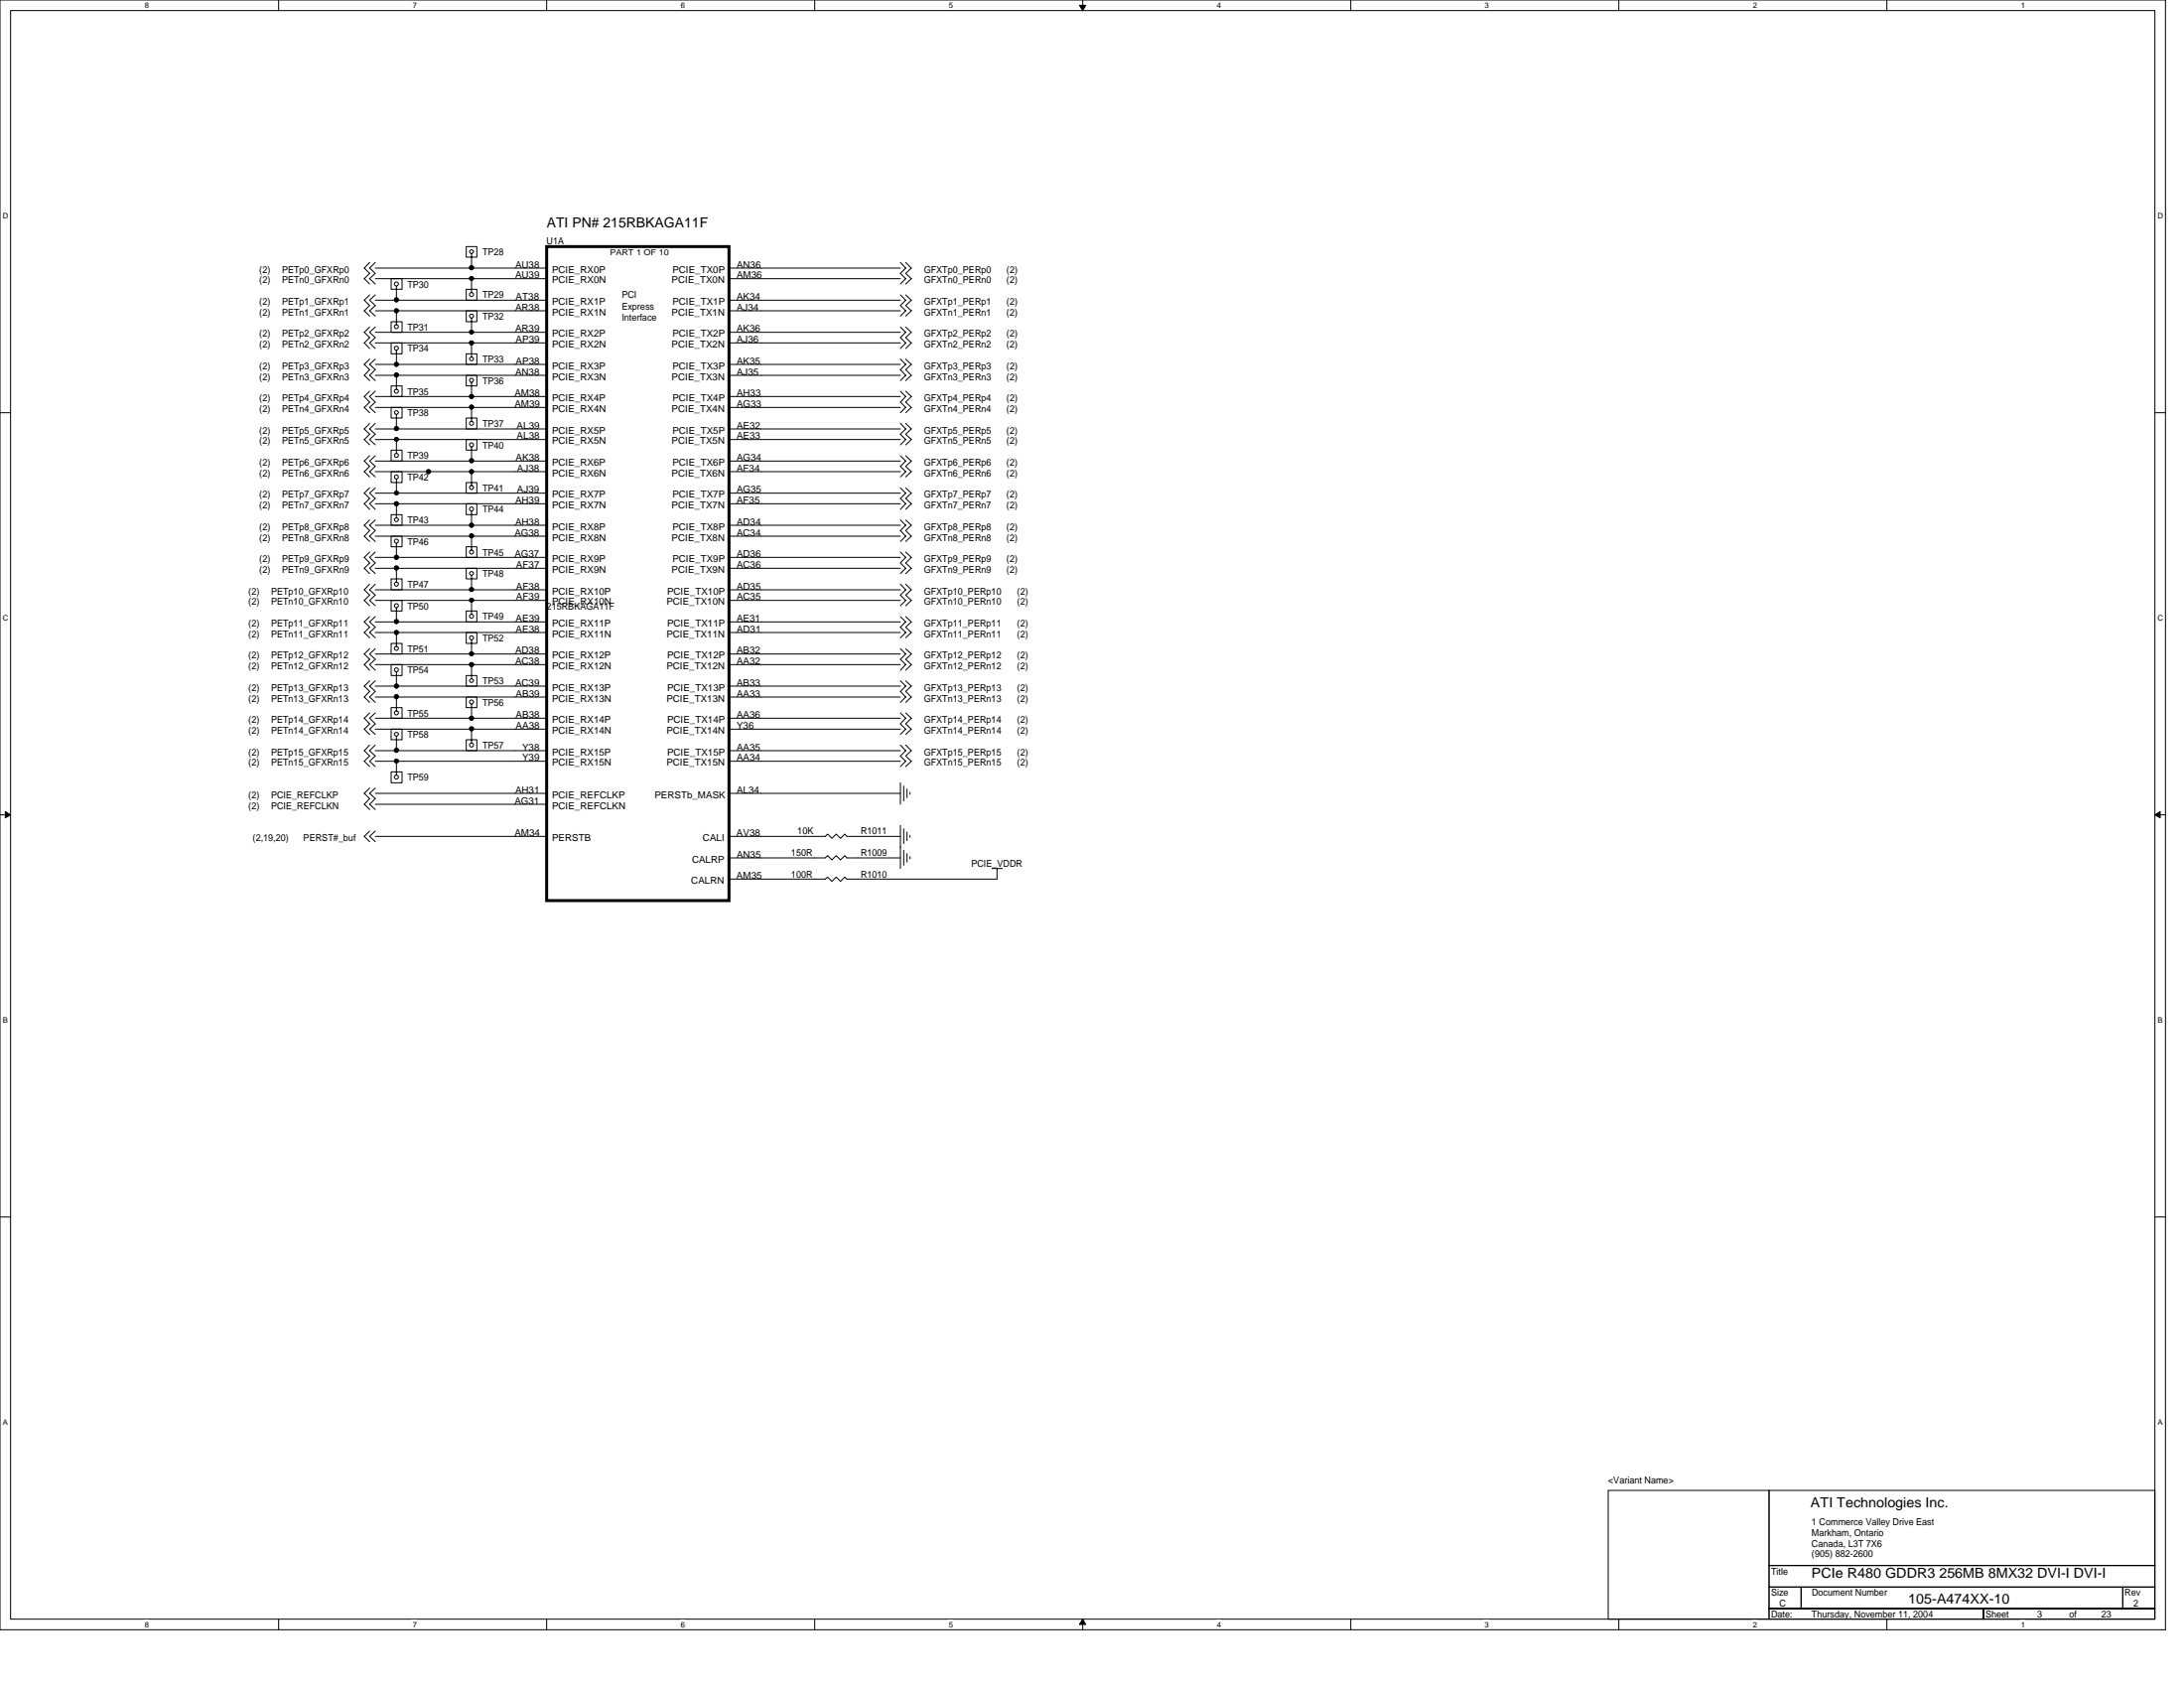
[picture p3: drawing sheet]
<svg xmlns="http://www.w3.org/2000/svg" width="279mm" height="216mm" viewBox="0 0 279 216" stroke-linecap="round" stroke-linejoin="round" font-family="sans-serif">
<path d="M0 0h277v208.4h-277zM1.4 1.4h274.3v205.7h-274.3z" fill="none" stroke="#000" stroke-width=".13"/>
<g fill="#fff">
<path d="M18.5 .1h.6v1.1h-.6z"/>
<path d="M18.5 207.2h.6v1.1h-.6z"/>
</g>
<path d="M35.6 0v1.4M35.6 207.1v1.3" fill="none" stroke="#000" stroke-width=".13"/>
<g fill="#fff">
<path d="M52.8 .1h.5v1.1h-.5z"/>
<path d="M52.8 207.2h.5v1.1h-.5z"/>
</g>
<path d="M69.9 0v1.4M69.9 207.1v1.3" fill="none" stroke="#000" stroke-width=".13"/>
<g fill="#fff">
<path d="M87.1 .1h.5v1.1h-.5z"/>
<path d="M87.1 207.2h.5v1.1h-.5z"/>
</g>
<path d="M104.2 0v1.4M104.2 207.1v1.3" fill="none" stroke="#000" stroke-width=".13"/>
<g fill="#fff">
<path d="M121.4 .1h.5v1.1h-.5z"/>
<path d="M121.4 207.2h.5v1.1h-.5z"/>
</g>
<path d="M138.5 0v1.4M138.5 207.1v1.3" fill="none" stroke="#000" stroke-width=".13"/>
<path d="M138.1 .7h.8l-.4 .7zM138.5 207.1l.4 .7h-.8z" fill="#000" stroke="#000" stroke-width=".13"/>
<g fill="#fff">
<path d="M155.7 .1h.5v1.1h-.5z"/>
<path d="M155.7 207.2h.5v1.1h-.5z"/>
</g>
<path d="M172.8 0v1.4M172.8 207.1v1.3" fill="none" stroke="#000" stroke-width=".13"/>
<g fill="#fff">
<path d="M189.9 .1h.6v1.1h-.6z"/>
<path d="M189.9 207.2h.6v1.1h-.6z"/>
</g>
<path d="M207.1 0v1.4M207.1 207.1v1.3" fill="none" stroke="#000" stroke-width=".13"/>
<g fill="#fff">
<path d="M224.2 .1h.6v1.1h-.6z"/>
<path d="M224.2 207.2h.6v1.1h-.6z"/>
</g>
<path d="M241.4 0v1.4M241.4 207.1v1.3" fill="none" stroke="#000" stroke-width=".13"/>
<g fill="#fff">
<path d="M258.5 .1h.6v1.1h-.6z"/>
<path d="M258.5 207.2h.6v1.1h-.6z"/>
<path d="M.3 27.1h.8v1.1h-.8z"/>
<path d="M276 27.1h.7v1.1h-.7z"/>
<path d="M.3 78.5h.8v1.1h-.8z"/>
<path d="M276 78.5h.7v1.1h-.7z"/>
</g>
<path d="M0 52.8h1.4M275.7 52.8h1.3" fill="none" stroke="#000" stroke-width=".13"/>
<g fill="#fff">
<path d="M.3 129.9h.7v1.1h-.7z"/>
<path d="M276 129.9h.6v1.1h-.6z"/>
</g>
<path d="M0 104.2h1.4M275.7 104.2h1.3" fill="none" stroke="#000" stroke-width=".13"/>
<path d="M.7 103.8l.7 .4-.7 .4zM275.7 104.2l.7-.4v.8z" fill="#000" stroke="#000" stroke-width=".13"/>
<g fill="#fff">
<path d="M.3 181.4h.7v1.1h-.7z"/>
<path d="M276 181.4h.6v1.1h-.6z"/>
</g>
<g fill="none" stroke="#000" stroke-width=".13">
<path d="M47.3 33.6l-.7 .7 .7 .7-.7 .6 .7 .7M47.3 37.7l-.7 .7 .7 .7-.7 .7 .7 .6M48 33.6l-.7 .7 .7 .7-.7 .6 .7 .7M48 37.7l-.7 .7 .7 .7-.7 .7 .7 .6M48 38.4h21.9M48 34.3h21.9M48 35.6h21.9M48 39.8h21.9M50 35.6h1.4v1.4h-1.4zM50.7 36.6v1.8M50.7 39.8v1.7M59.6 31.5h1.4v1.4h-1.4z"/>
<path d="M59.6 37h1.4v1.4h-1.4zM59.6 39.8h1.4v1.3h-1.4zM60.3 32.5v1.8M60.3 35.6v1.8M93.3 38.4h21.9M93.3 34.3h21.9M93.3 35.6h21.9M93.3 39.8h21.9M115.2 33.6l.7 .7-.7 .7 .7 .6-.7 .7M115.2 37.7l.7 .7-.7 .7 .7 .7-.7 .6M115.9 33.6l.7 .7-.7 .7 .7 .6-.7 .7M115.9 37.7l.7 .7-.7 .7 .7 .7-.7 .6"/>
<path d="M47.3 41.8l-.7 .7 .7 .7-.7 .7 .7 .7M47.3 45.9l-.7 .7 .7 .7-.7 .7 .7 .7M47.3 50l-.7 .7 .7 .7-.7 .7 .7 .7M47.3 54.1l-.7 .8 .7 .6-.7 .7 .7 .7M47.3 58.3l-.7 .7 .7 .6-.7 .7 .7 .7M48 41.8l-.7 .7 .7 .7-.7 .7 .7 .7M48 45.9l-.7 .7 .7 .7-.7 .7 .7 .7M48 50l-.7 .7 .7 .7-.7 .7 .7 .7M48 54.1l-.7 .8 .7 .6-.7 .7 .7 .7M48 58.3l-.7 .7 .7 .6-.7 .7 .7 .7M48 54.9h21.9M48 56.2h21.9"/>
<path d="M48 59h21.9M48 43.9h21.9M48 46.6h21.9M48 52.1h21.9M48 48h21.9M48 42.5h21.9M48 50.7h21.9M50 57.6h1.4v1.4h-1.4zM50 41.1h1.4v1.4h-1.4zM50 52.1h1.4v1.4h-1.4zM50 49.4h1.4v1.3h-1.4zM50 43.9h1.4v1.4h-1.4z"/>
<path d="M50.7 44.8v1.8M50.7 48v1.8M50.7 53v1.9M50.7 56.2v1.8M59.6 48h1.4v1.4h-1.4zM59.6 56.2h1.4v1.4h-1.4zM59.6 53.5h1.4v1.4h-1.4zM59.6 45.3h1.4v1.3h-1.4zM60.3 40.7v1.8M60.3 43.9v1.8M60.3 48.9v1.8M60.3 52.1v1.8"/>
<path d="M60.3 57.2v1.8M93.3 54.9h21.9M93.3 56.2h21.9M93.3 59h21.9M93.3 43.9h21.9M93.3 46.6h21.9M93.3 52.1h21.9M93.3 48h21.9M93.3 42.5h21.9M93.3 50.7h21.9M115.2 41.8l.7 .7-.7 .7 .7 .7-.7 .7M115.2 45.9l.7 .7-.7 .7 .7 .7-.7 .7"/>
<path d="M115.2 50l.7 .7-.7 .7 .7 .7-.7 .7M115.2 54.1l.7 .8-.7 .6 .7 .7-.7 .7M115.2 58.3l.7 .7-.7 .6 .7 .7-.7 .7M115.9 41.8l.7 .7-.7 .7 .7 .7-.7 .7M115.9 45.9l.7 .7-.7 .7 .7 .7-.7 .7M115.9 50l.7 .7-.7 .7 .7 .7-.7 .7M115.9 54.1l.7 .8-.7 .6 .7 .7-.7 .7M115.9 58.3l.7 .7-.7 .6 .7 .7-.7 .7M47.3 66.5l-.7 .7 .7 .7-.7 .7 .7 .7M47.3 70.6l-.7 .7 .7 .7-.7 .7 .7 .7M47.3 74.7l-.7 .7 .7 .7-.7 .7 .7 .7M47.3 62.4l-.7 .7 .7 .7-.7 .6 .7 .8"/>
<path d="M47.3 78.9l-.7 .6 .7 .7-.7 .7 .7 .7M48 66.5l-.7 .7 .7 .7-.7 .7 .7 .7M48 70.6l-.7 .7 .7 .7-.7 .7 .7 .7M48 74.7l-.7 .7 .7 .7-.7 .7 .7 .7M48 62.4l-.7 .7 .7 .7-.7 .6 .7 .8M48 78.9l-.7 .6 .7 .7-.7 .7 .7 .7M48 60.3h21.9M48 75.4h21.9M48 76.8h21.9M48 79.5h21.9M48 68.6h21.9M48 71.3h21.9"/>
<path d="M48 67.2h21.9M48 63.1h21.9M48 72.7h21.9M48 64.4h21.9M50 60.3h1.4v1.4h-1.4zM50 76.8h1.4v1.3h-1.4zM50 68.6h1.4v1.3h-1.4zM50 74h1.4v1.4h-1.4zM50 65.8h1.4v1.4h-1.4zM50.7 61.3v1.8M50.7 64.4v1.9M50.7 69.5v1.8"/>
<path d="M50.7 72.7v1.8M50.7 77.8v1.7M59.6 69.9h1.4v1.4h-1.4zM59.6 64.4h1.4v1.4h-1.4zM59.6 78.1h1.4v1.4h-1.4zM59.6 61.7h1.4v1.4h-1.4zM59.6 72.7h1.4v1.3h-1.4zM60.3 60.3v1.8M60.3 65.4v1.8M60.3 68.6v1.8M60.3 73.6v1.8M60.3 76.8v1.8"/>
<path d="M93.3 60.3h21.9M93.3 75.4h21.9M93.3 76.8h21.9M93.3 79.5h21.9M93.3 68.6h21.9M93.3 71.3h21.9M93.3 67.2h21.9M93.3 63.1h21.9M93.3 72.7h21.9M93.3 64.4h21.9M115.2 66.5l.7 .7-.7 .7 .7 .7-.7 .7M115.2 70.6l.7 .7-.7 .7 .7 .7-.7 .7"/>
<path d="M115.2 74.7l.7 .7-.7 .7 .7 .7-.7 .7M115.2 78.9l.7 .6-.7 .7 .7 .7-.7 .7M115.2 62.4l.7 .7-.7 .7 .7 .6-.7 .8M115.9 66.5l.7 .7-.7 .7 .7 .7-.7 .7M115.9 70.6l.7 .7-.7 .7 .7 .7-.7 .7M115.9 74.7l.7 .7-.7 .7 .7 .7-.7 .7M115.9 78.9l.7 .6-.7 .7 .7 .7-.7 .7M115.9 62.4l.7 .7-.7 .7 .7 .6-.7 .8M47.3 83l-.7 .7 .7 .6-.7 .7 .7 .7M47.3 87.1l-.7 .7 .7 .6-.7 .8 .7 .6M47.3 91.2l-.7 .7 .7 .7-.7 .7 .7 .6M47.3 95.3l-.7 .7 .7 .7-.7 .7 .7 .6"/>
<path d="M48 83l-.7 .7 .7 .6-.7 .7 .7 .7M48 87.1l-.7 .7 .7 .6-.7 .8 .7 .6M48 91.2l-.7 .7 .7 .7-.7 .7 .7 .6M48 95.3l-.7 .7 .7 .7-.7 .7 .7 .6M48 83.7h21.9M48 87.8h21.9M48 80.9h21.9M48 85h21.9M48 89.2h21.9M48 96h21.9M48 93.3h21.9M48 91.9h21.9"/>
<path d="M48 97.4h21.9M50 90.5h1.4v1.4h-1.4zM50 93.3h1.4v1.3h-1.4zM50 82.3h1.4v1.4h-1.4zM50 98.7h1.4v1.4h-1.4zM50 85h1.4v1.4h-1.4zM50.7 80.9v1.8M50.7 86v1.8M50.7 89.2v1.7M50.7 94.2v1.8M50.7 97.4v1.7M59.6 86.4h1.4v1.4h-1.4z"/>
<path d="M59.6 94.6h1.4v1.4h-1.4zM59.6 80.9h1.4v1.4h-1.4zM59.6 89.2h1.4v1.3h-1.4zM60.3 81.9v1.8M60.3 85v1.8M60.3 90.1v1.8M60.3 93.3v1.7M93.3 83.7h21.9M93.3 87.8h21.9M93.3 80.9h21.9M93.3 85h21.9M93.3 89.2h21.9"/>
<path d="M93.3 96h21.9M93.3 93.3h21.9M93.3 91.9h21.9M93.3 97.4h21.9M115.2 83l.7 .7-.7 .6 .7 .7-.7 .7M115.2 87.1l.7 .7-.7 .6 .7 .8-.7 .6M115.2 91.2l.7 .7-.7 .7 .7 .7-.7 .6M115.2 95.3l.7 .7-.7 .7 .7 .7-.7 .6M115.9 83l.7 .7-.7 .6 .7 .7-.7 .7M115.9 87.1l.7 .7-.7 .6 .7 .8-.7 .6M115.9 91.2l.7 .7-.7 .7 .7 .7-.7 .6M115.9 95.3l.7 .7-.7 .7 .7 .7-.7 .6"/>
<path d="M47.3 106.3l-.7 .7 .7 .7M47.3 100.8l-.7 .7 .7 .7-.7 .7 .7 .6M48 106.3l-.7 .7 .7 .7M48 100.8l-.7 .7 .7 .7-.7 .7 .7 .6M48 107h21.9M48 101.5h21.9M48 102.9h21.9M93.3 109.7h12.3l.3-.3 .5 .6 .6-.6 .5 .6 .6-.6 .2 .3h6.9M93.3 107h12.3l.3-.3 .5 .5 .6-.5 .5 .5 .6-.5 .2 .3h6.9M93.3 101.5h21.9M115.2 100.1v2.8M115.2 105.6v5.5"/>
<path d="M115.6 100.5v1.9M115.6 106v1.9M115.6 108.8v1.9M116 100.9v1.1M116 106.4v1.1M116 109.2v1.1M116.4 101.3v.3M116.4 106.8v.3M116.4 109.6v.3M126.9 111.1h1.3M127.6 111.1v1.3h-19.3l-.2-.2-.6 .5-.5-.5-.6 .5-.5-.5-.3 .2h-12.3M0 155.7h1.4"/>
<path d="M275.7 155.7h1.3M205.7 190.6h20.6v16.5h-20.6zM226.3 190.6h49.4v9.6h-49.4zM226.3 205.7h27.4v1.4h-27.4zM226.3 200.2h49.4v2.8h-49.4zM226.3 203h4.1v2.7h-4.1zM230.4 203h41.2v2.7h-41.2zM253.7 205.7h22v1.4h-22zM271.6 203h4.1v2.7h-4.1z"/>
<circle cx="50.7" cy="36.3" r=".26"/>
<circle cx="60.3" cy="37.7" r=".26"/>
<circle cx="60.3" cy="32.2" r=".25"/>
<circle cx="50.7" cy="50" r=".26"/>
<circle cx="50.7" cy="58.3" r=".26"/>
<circle cx="50.7" cy="44.5" r=".26"/>
<circle cx="50.7" cy="41.8" r=".26"/>
<circle cx="50.7" cy="52.8" r=".25"/>
<circle cx="60.3" cy="56.9" r=".26"/>
<circle cx="60.3" cy="48.6" r=".26"/>
<circle cx="60.3" cy="54.1" r=".26"/>
<circle cx="60.3" cy="40.4" r=".26"/>
<circle cx="60.3" cy="45.9" r=".25"/>
<circle cx="50.7" cy="74.7" r=".26"/>
<circle cx="50.7" cy="61" r=".26"/>
<circle cx="50.7" cy="77.5" r=".26"/>
<circle cx="50.7" cy="69.2" r=".26"/>
<circle cx="50.7" cy="66.5" r=".25"/>
<circle cx="60.3" cy="65.1" r=".26"/>
<circle cx="60.3" cy="70.6" r=".26"/>
<circle cx="60.3" cy="62.4" r=".26"/>
<circle cx="60.3" cy="78.8" r=".26"/>
<circle cx="60.3" cy="73.3" r=".25"/>
<circle cx="50.7" cy="82.9" r=".26"/>
<circle cx="50.7" cy="85.7" r=".26"/>
<circle cx="50.7" cy="91.2" r=".26"/>
<circle cx="50.7" cy="99.4" r=".26"/>
<circle cx="50.7" cy="93.9" r=".25"/>
<circle cx="60.3" cy="89.8" r=".26"/>
<circle cx="60.3" cy="95.3" r=".26"/>
<circle cx="60.3" cy="81.6" r=".26"/>
<circle cx="60.3" cy="87" r=".25"/>
</g>
<g fill="#000" stroke="#000" stroke-width=".13">
<circle cx="50.7" cy="39.8" r=".26"/>
<circle cx="50.7" cy="38.4" r=".26"/>
<circle cx="60.3" cy="34.2" r=".26"/>
<circle cx="60.3" cy="35.6" r=".25"/>
<circle cx="50.7" cy="54.8" r=".26"/>
<circle cx="50.7" cy="46.6" r=".26"/>
<circle cx="50.7" cy="48" r=".26"/>
<circle cx="50.7" cy="56.2" r=".25"/>
<circle cx="60.3" cy="43.9" r=".26"/>
<circle cx="60.3" cy="52.1" r=".26"/>
<circle cx="60.3" cy="58.9" r=".26"/>
<circle cx="60.3" cy="50.7" r=".26"/>
<circle cx="60.3" cy="42.5" r=".25"/>
<circle cx="50.7" cy="71.3" r=".26"/>
<circle cx="50.7" cy="72.6" r=".26"/>
<circle cx="50.7" cy="64.4" r=".26"/>
<circle cx="50.7" cy="79.5" r=".26"/>
<circle cx="50.7" cy="63" r=".25"/>
<circle cx="54.8" cy="60.3" r=".26"/>
<circle cx="60.3" cy="68.5" r=".26"/>
<circle cx="60.3" cy="60.3" r=".26"/>
<circle cx="60.3" cy="67.2" r=".26"/>
<circle cx="60.3" cy="75.4" r=".26"/>
<circle cx="60.3" cy="76.8" r=".25"/>
<circle cx="50.7" cy="96" r=".26"/>
<circle cx="50.7" cy="87.8" r=".26"/>
<circle cx="50.7" cy="80.9" r=".26"/>
<circle cx="50.7" cy="89.1" r=".26"/>
<circle cx="50.7" cy="97.3" r=".25"/>
<circle cx="60.3" cy="85" r=".26"/>
<circle cx="60.3" cy="93.2" r=".26"/>
<circle cx="60.3" cy="91.9" r=".26"/>
<circle cx="60.3" cy="83.6" r=".25"/>
</g>
<path d="M69.9 31.5h23.4v83.7h-23.4z" fill="none" stroke="#000" stroke-width=".38"/>
<g font-size="1.8">
<text x="69.9" y="29">ATI PN# 215RBKAGA11F</text>
<text x="231.6" y="192.8">ATI Technologies Inc.</text>
<text x="231.8" y="201.8">PCIe R480 GDDR3 256MB 8MX32 DVI-I DVI-I</text>
<text x="244.1" y="205.1">105-A474XX-10</text>
</g>
<g font-size="1.2">
<text x="33.2" y="34.9">(2)</text>
<text x="36.1" y="34.9">PETp0_GFXRp0</text>
<text x="61.7" y="32.7">TP28</text>
<text x="65.9" y="34.2">AU38</text>
<text x="65.9" y="35.6">AU39</text>
<text x="69.9" y="31.3">U1A</text>
<text x="70.6" y="34.9">PCIE_RX0P</text>
<text x="86" y="34.9">PCIE_TX0P</text>
<text x="94.2" y="35.6">AM36</text>
<text x="94.2" y="34.2">AN36</text>
<text x="118.2" y="34.9">GFXTp0_PERp0</text>
<text x="128.8" y="34.9">(2)</text>
<text x="33.2" y="36.2">(2)</text>
<text x="33.2" y="40.3">(2)</text>
<text x="33.2" y="39">(2)</text>
<text x="36.1" y="36.2">PETn0_GFXRn0</text>
<text x="36.1" y="40.3">PETn1_GFXRn1</text>
<text x="36.1" y="39">PETp1_GFXRp1</text>
<text x="52.1" y="36.8">TP30</text>
<text x="61.7" y="38.1">TP29</text>
<text x="61.7" y="40.9">TP32</text>
<text x="65.9" y="39.7">AR38</text>
<text x="66" y="38.4">AT38</text>
<text x="70.6" y="36.2">PCIE_RX0N</text>
<text x="70.6" y="39">PCIE_RX1P</text>
<text x="70.6" y="40.3">PCIE_RX1N</text>
<text x="79.5" y="38.1">PCI</text>
<text x="79.5" y="39.6">Express</text>
<text x="79.5" y="41">Interface</text>
<text x="85.9" y="36.2">PCIE_TX0N</text>
<text x="85.9" y="40.3">PCIE_TX1N</text>
<text x="86" y="39">PCIE_TX1P</text>
<text x="94.2" y="39.7">AJ34</text>
<text x="94.2" y="38.4">AK34</text>
<text x="118.2" y="36.2">GFXTn0_PERn0</text>
<text x="118.2" y="39">GFXTp1_PERp1</text>
<text x="118.2" y="40.3">GFXTn1_PERn1</text>
<text x="128.8" y="36.2">(2)</text>
<text x="128.8" y="39">(2)</text>
<text x="128.8" y="40.3">(2)</text>
<text x="33.2" y="44.4">(2)</text>
<text x="33.2" y="43.1">(2)</text>
<text x="33.2" y="47.2">(2)</text>
<text x="36.1" y="44.4">PETn2_GFXRn2</text>
<text x="36.1" y="43.1">PETp2_GFXRp2</text>
<text x="36.1" y="47.2">PETp3_GFXRp3</text>
<text x="52.1" y="42.3">TP31</text>
<text x="52.1" y="45">TP34</text>
<text x="61.7" y="46.4">TP33</text>
<text x="65.9" y="42.5">AR39</text>
<text x="65.9" y="48">AN38</text>
<text x="66" y="43.8">AP39</text>
<text x="66" y="46.6">AP38</text>
<text x="70.6" y="43.1">PCIE_RX2P</text>
<text x="70.6" y="44.4">PCIE_RX2N</text>
<text x="70.6" y="47.2">PCIE_RX3P</text>
<text x="85.9" y="44.4">PCIE_TX2N</text>
<text x="86" y="43.1">PCIE_TX2P</text>
<text x="86" y="47.2">PCIE_TX3P</text>
<text x="94.2" y="43.8">AJ36</text>
<text x="94.2" y="48">AJ35</text>
<text x="94.2" y="42.5">AK36</text>
<text x="94.2" y="46.6">AK35</text>
<text x="118.2" y="43.1">GFXTp2_PERp2</text>
<text x="118.2" y="44.4">GFXTn2_PERn2</text>
<text x="118.2" y="47.2">GFXTp3_PERp3</text>
<text x="128.8" y="43.1">(2)</text>
<text x="128.8" y="44.4">(2)</text>
<text x="128.8" y="47.2">(2)</text>
<text x="33.2" y="48.6">(2)</text>
<text x="33.2" y="52.7">(2)</text>
<text x="33.2" y="51.3">(2)</text>
<text x="36.1" y="48.6">PETn3_GFXRn3</text>
<text x="36.1" y="52.7">PETn4_GFXRn4</text>
<text x="36.1" y="51.3">PETp4_GFXRp4</text>
<text x="52.1" y="53.3">TP38</text>
<text x="52.1" y="50.5">TP35</text>
<text x="61.7" y="49.1">TP36</text>
<text x="65.8" y="50.7">AM38</text>
<text x="65.8" y="52.1">AM39</text>
<text x="70.6" y="48.6">PCIE_RX3N</text>
<text x="70.6" y="51.3">PCIE_RX4P</text>
<text x="70.6" y="52.7">PCIE_RX4N</text>
<text x="85.9" y="48.6">PCIE_TX3N</text>
<text x="85.9" y="52.7">PCIE_TX4N</text>
<text x="86" y="51.3">PCIE_TX4P</text>
<text x="94.2" y="52.1">AG33</text>
<text x="94.2" y="50.7">AH33</text>
<text x="118.2" y="48.6">GFXTn3_PERn3</text>
<text x="118.2" y="51.3">GFXTp4_PERp4</text>
<text x="118.2" y="52.7">GFXTn4_PERn4</text>
<text x="128.8" y="48.6">(2)</text>
<text x="128.8" y="51.3">(2)</text>
<text x="128.8" y="52.7">(2)</text>
<text x="33.2" y="56.8">(2)</text>
<text x="33.2" y="55.5">(2)</text>
<text x="33.2" y="59.6">(2)</text>
<text x="36.1" y="56.8">PETn5_GFXRn5</text>
<text x="36.1" y="55.5">PETp5_GFXRp5</text>
<text x="36.1" y="59.6">PETp6_GFXRp6</text>
<text x="52.1" y="58.7">TP39</text>
<text x="61.7" y="57.4">TP40</text>
<text x="61.7" y="54.6">TP37</text>
<text x="66" y="58.9">AK38</text>
<text x="66.1" y="56.2">AL38</text>
<text x="66.1" y="54.8">AL39</text>
<text x="70.6" y="56.8">PCIE_RX5N</text>
<text x="70.6" y="59.6">PCIE_RX6P</text>
<text x="70.6" y="55.5">PCIE_RX5P</text>
<text x="85.9" y="56.8">PCIE_TX5N</text>
<text x="86" y="55.5">PCIE_TX5P</text>
<text x="86" y="59.6">PCIE_TX6P</text>
<text x="94.2" y="56.2">AE33</text>
<text x="94.2" y="54.8">AE32</text>
<text x="94.2" y="58.9">AG34</text>
<text x="118.2" y="55.5">GFXTp5_PERp5</text>
<text x="118.2" y="56.8">GFXTn5_PERn5</text>
<text x="118.2" y="59.6">GFXTp6_PERp6</text>
<text x="128.8" y="55.5">(2)</text>
<text x="128.8" y="56.8">(2)</text>
<text x="128.8" y="59.6">(2)</text>
<text x="33.2" y="60.9">(2)</text>
<text x="33.2" y="65">(2)</text>
<text x="33.2" y="63.7">(2)</text>
<text x="36.1" y="60.9">PETn6_GFXRn6</text>
<text x="36.1" y="65">PETn7_GFXRn7</text>
<text x="36.1" y="63.7">PETp7_GFXRp7</text>
<text x="52.1" y="61.5">TP42</text>
<text x="61.7" y="65.6">TP44</text>
<text x="61.7" y="62.9">TP41</text>
<text x="65.9" y="64.4">AH39</text>
<text x="66.2" y="63">AJ39</text>
<text x="66.2" y="60.3">AJ38</text>
<text x="70.6" y="63.7">PCIE_RX7P</text>
<text x="70.6" y="65">PCIE_RX7N</text>
<text x="70.6" y="60.9">PCIE_RX6N</text>
<text x="85.9" y="60.9">PCIE_TX6N</text>
<text x="85.9" y="65">PCIE_TX7N</text>
<text x="86" y="63.7">PCIE_TX7P</text>
<text x="94.2" y="60.3">AF34</text>
<text x="94.2" y="64.4">AF35</text>
<text x="94.2" y="63">AG35</text>
<text x="118.2" y="60.9">GFXTn6_PERn6</text>
<text x="118.2" y="63.7">GFXTp7_PERp7</text>
<text x="118.2" y="65">GFXTn7_PERn7</text>
<text x="128.8" y="60.9">(2)</text>
<text x="128.8" y="63.7">(2)</text>
<text x="128.8" y="65">(2)</text>
<text x="33.2" y="69.2">(2)</text>
<text x="33.2" y="67.8">(2)</text>
<text x="33.2" y="71.9">(2)</text>
<text x="36.1" y="69.2">PETn8_GFXRn8</text>
<text x="36.1" y="67.8">PETp8_GFXRp8</text>
<text x="36.1" y="71.9">PETp9_GFXRp9</text>
<text x="52.1" y="69.7">TP46</text>
<text x="52.1" y="67">TP43</text>
<text x="61.7" y="71.1">TP45</text>
<text x="65.8" y="68.5">AG38</text>
<text x="65.8" y="71.2">AG37</text>
<text x="65.9" y="67.1">AH38</text>
<text x="70.6" y="67.8">PCIE_RX8P</text>
<text x="70.6" y="69.2">PCIE_RX8N</text>
<text x="70.6" y="71.9">PCIE_RX9P</text>
<text x="85.9" y="69.2">PCIE_TX8N</text>
<text x="86" y="67.8">PCIE_TX8P</text>
<text x="86" y="71.9">PCIE_TX9P</text>
<text x="94.2" y="68.5">AC34</text>
<text x="94.2" y="67.1">AD34</text>
<text x="94.2" y="71.2">AD36</text>
<text x="118.2" y="67.8">GFXTp8_PERp8</text>
<text x="118.2" y="69.2">GFXTn8_PERn8</text>
<text x="118.2" y="71.9">GFXTp9_PERp9</text>
<text x="128.8" y="67.8">(2)</text>
<text x="128.8" y="69.2">(2)</text>
<text x="128.8" y="71.9">(2)</text>
<text x="31.8" y="77.4">(2)</text>
<text x="31.8" y="76">(2)</text>
<text x="33.2" y="73.3">(2)</text>
<text x="34.7" y="77.4">PETn10_GFXRn10</text>
<text x="34.7" y="76">PETp10_GFXRp10</text>
<text x="36.1" y="73.3">PETn9_GFXRn9</text>
<text x="52.1" y="77.9">TP50</text>
<text x="52.1" y="75.2">TP47</text>
<text x="61.7" y="73.8">TP48</text>
<text x="66" y="72.6">AF37</text>
<text x="66" y="76.8">AF39</text>
<text x="66" y="75.4">AF38</text>
<text x="69.9" y="77.9">215RBKAGA11F</text>
<text x="70.6" y="73.3">PCIE_RX9N</text>
<text x="70.6" y="77.4">PCIE_RX10N</text>
<text x="70.6" y="76">PCIE_RX10P</text>
<text x="85.3" y="77.4">PCIE_TX10N</text>
<text x="85.3" y="76">PCIE_TX10P</text>
<text x="85.9" y="73.3">PCIE_TX9N</text>
<text x="94.2" y="72.6">AC36</text>
<text x="94.2" y="76.8">AC35</text>
<text x="94.2" y="75.4">AD35</text>
<text x="118.2" y="73.3">GFXTn9_PERn9</text>
<text x="118.2" y="76">GFXTp10_PERp10</text>
<text x="118.2" y="77.4">GFXTn10_PERn10</text>
<text x="128.8" y="73.3">(2)</text>
<text x="130.1" y="76">(2)</text>
<text x="130.1" y="77.4">(2)</text>
<text x="31.8" y="81.5">(2)</text>
<text x="31.8" y="80.1">(2)</text>
<text x="34.7" y="81.5">PETn11_GFXRn11</text>
<text x="34.7" y="80.1">PETp11_GFXRp11</text>
<text x="52.1" y="83.4">TP51</text>
<text x="61.7" y="79.3">TP49</text>
<text x="61.7" y="82">TP52</text>
<text x="65.9" y="83.6">AD38</text>
<text x="66" y="80.9">AE38</text>
<text x="66" y="79.5">AE39</text>
<text x="70.6" y="81.5">PCIE_RX11N</text>
<text x="70.6" y="80.1">PCIE_RX11P</text>
<text x="85.3" y="81.5">PCIE_TX11N</text>
<text x="85.3" y="80.1">PCIE_TX11P</text>
<text x="94.2" y="80.9">AD31</text>
<text x="94.2" y="79.5">AE31</text>
<text x="94.2" y="83.6">AB32</text>
<text x="118.2" y="80.1">GFXTp11_PERp11</text>
<text x="118.2" y="81.5">GFXTn11_PERn11</text>
<text x="130.1" y="80.1">(2)</text>
<text x="130.1" y="81.5">(2)</text>
<text x="31.8" y="85.6">(2)</text>
<text x="31.8" y="84.2">(2)</text>
<text x="31.8" y="89.7">(2)</text>
<text x="31.8" y="88.3">(2)</text>
<text x="34.7" y="85.6">PETn12_GFXRn12</text>
<text x="34.7" y="84.2">PETp12_GFXRp12</text>
<text x="34.7" y="89.7">PETn13_GFXRn13</text>
<text x="34.7" y="88.3">PETp13_GFXRp13</text>
<text x="52.1" y="86.1">TP54</text>
<text x="61.7" y="87.5">TP53</text>
<text x="65.9" y="85">AC38</text>
<text x="65.9" y="87.7">AC39</text>
<text x="66" y="89.1">AB39</text>
<text x="70.6" y="84.2">PCIE_RX12P</text>
<text x="70.6" y="85.6">PCIE_RX12N</text>
<text x="70.6" y="88.3">PCIE_RX13P</text>
<text x="70.6" y="89.7">PCIE_RX13N</text>
<text x="85.3" y="85.6">PCIE_TX12N</text>
<text x="85.3" y="89.7">PCIE_TX13N</text>
<text x="85.3" y="84.2">PCIE_TX12P</text>
<text x="85.3" y="88.3">PCIE_TX13P</text>
<text x="94.2" y="85">AA32</text>
<text x="94.2" y="89.1">AA33</text>
<text x="94.2" y="87.7">AB33</text>
<text x="118.2" y="84.2">GFXTp12_PERp12</text>
<text x="118.2" y="85.6">GFXTn12_PERn12</text>
<text x="118.2" y="88.3">GFXTp13_PERp13</text>
<text x="118.2" y="89.7">GFXTn13_PERn13</text>
<text x="130.1" y="84.2">(2)</text>
<text x="130.1" y="85.6">(2)</text>
<text x="130.1" y="88.3">(2)</text>
<text x="130.1" y="89.7">(2)</text>
<text x="31.8" y="93.9">(2)</text>
<text x="31.8" y="92.5">(2)</text>
<text x="34.7" y="93.9">PETn14_GFXRn14</text>
<text x="34.7" y="92.5">PETp14_GFXRp14</text>
<text x="52.1" y="91.7">TP55</text>
<text x="52.1" y="94.4">TP58</text>
<text x="61.7" y="95.8">TP57</text>
<text x="61.7" y="90.3">TP56</text>
<text x="66" y="91.8">AB38</text>
<text x="66" y="93.2">AA38</text>
<text x="66.8" y="96">Y38</text>
<text x="70.6" y="92.5">PCIE_RX14P</text>
<text x="70.6" y="93.9">PCIE_RX14N</text>
<text x="85.3" y="93.9">PCIE_TX14N</text>
<text x="85.3" y="92.5">PCIE_TX14P</text>
<text x="94.2" y="93.2">Y36</text>
<text x="94.2" y="91.8">AA36</text>
<text x="94.2" y="96">AA35</text>
<text x="118.2" y="92.5">GFXTp14_PERp14</text>
<text x="118.2" y="93.9">GFXTn14_PERn14</text>
<text x="130.1" y="92.5">(2)</text>
<text x="130.1" y="93.9">(2)</text>
<text x="31.8" y="98">(2)</text>
<text x="31.8" y="96.6">(2)</text>
<text x="34.7" y="98">PETn15_GFXRn15</text>
<text x="34.7" y="96.6">PETp15_GFXRp15</text>
<text x="52.1" y="99.9">TP59</text>
<text x="65.9" y="101.4">AH31</text>
<text x="66.8" y="97.3">Y39</text>
<text x="70.6" y="96.6">PCIE_RX15P</text>
<text x="70.6" y="98">PCIE_RX15N</text>
<text x="85.3" y="98">PCIE_TX15N</text>
<text x="85.3" y="96.6">PCIE_TX15P</text>
<text x="94.2" y="97.3">AA34</text>
<text x="94.2" y="101.4">AL34</text>
<text x="118.2" y="96.6">GFXTp15_PERp15</text>
<text x="118.2" y="98">GFXTn15_PERn15</text>
<text x="130.1" y="96.6">(2)</text>
<text x="130.1" y="98">(2)</text>
<text x="31.8" y="102.1">(2)</text>
<text x="31.8" y="103.5">(2)</text>
<text x="32.3" y="107.6">(2,19,20)</text>
<text x="34.7" y="102.1">PCIE_REFCLKP</text>
<text x="34.7" y="103.5">PCIE_REFCLKN</text>
<text x="38.8" y="107.6">PERST#_buf</text>
<text x="65.8" y="106.9">AM34</text>
<text x="65.8" y="102.8">AG31</text>
<text x="70.6" y="107.6">PERSTB</text>
<text x="70.6" y="103.5">PCIE_REFCLKN</text>
<text x="70.6" y="102.1">PCIE_REFCLKP</text>
<text x="83.7" y="102.1">PERSTb_MASK</text>
<text x="89.9" y="107.6">CALI</text>
<text x="94.2" y="106.9">AV38</text>
<text x="102" y="106.7">10K</text>
<text x="110.1" y="106.7">R1011</text>
<text x="88.4" y="113">CALRN</text>
<text x="88.5" y="110.3">CALRP</text>
<text x="94.2" y="112.4">AM35</text>
<text x="94.2" y="109.7">AN35</text>
<text x="101.2" y="109.5">150R</text>
<text x="101.2" y="112.2">100R</text>
<text x="110.1" y="109.5">R1009</text>
<text x="110.1" y="112.2">R1010</text>
<text x="124.2" y="110.9">PCIE_VDDR</text>
<text x="205.7" y="189.7">&lt;Variant Name&gt;</text>
<text x="231.8" y="195.1">1 Commerce Valley Drive East</text>
<text x="231.8" y="196.4">Markham, Ontario</text>
<text x="231.8" y="197.8">Canada, L3T 7X6</text>
<text x="226.6" y="201.4">Title</text>
<text x="231.8" y="199.2">(905) 882-2600</text>
<text x="226.6" y="204.1">Size</text>
<text x="226.6" y="206.9">Date:</text>
<text x="227.7" y="205.5">C</text>
<text x="231.8" y="206.9">Thursday, November 11, 2004</text>
<text x="231.8" y="204.1">Document Number</text>
<text x="254" y="206.9">Sheet</text>
<text x="260.6" y="206.9">3</text>
<text x="264.7" y="206.9">of</text>
<text x="268.8" y="206.9">23</text>
<text x="271.8" y="204.1">Rev</text>
<text x="272.9" y="205.5">2</text>
</g>
<text font-size="1.1" x="78" y="32.6">PART 1 OF 10</text>
<g font-size="1">
<text x="18.5" y="1">8</text>
<text x="52.8" y="1">7</text>
<text x="87.1" y="1">6</text>
<text x="121.4" y="1">5</text>
<text x="155.7" y="1">4</text>
<text x="189.9" y="1">3</text>
<text x="224.2" y="1">2</text>
<text x="258.5" y="1">1</text>
<text x=".3" y="27.9">D</text>
<text x="276" y="27.9">D</text>
<text x=".3" y="79.4">C</text>
<text x="276" y="79.4">C</text>
<text x=".3" y="130.8">B</text>
<text x="276" y="130.8">B</text>
<text x=".3" y="182.2">A</text>
<text x="276" y="182.2">A</text>
<text x="18.5" y="208.1">8</text>
<text x="52.8" y="208.1">7</text>
<text x="87.1" y="208.1">6</text>
<text x="121.4" y="208.1">5</text>
<text x="155.7" y="208.1">4</text>
<text x="189.9" y="208.1">3</text>
<text x="224.2" y="208.1">2</text>
<text x="258.5" y="208.1">1</text>
</g>
</svg>
